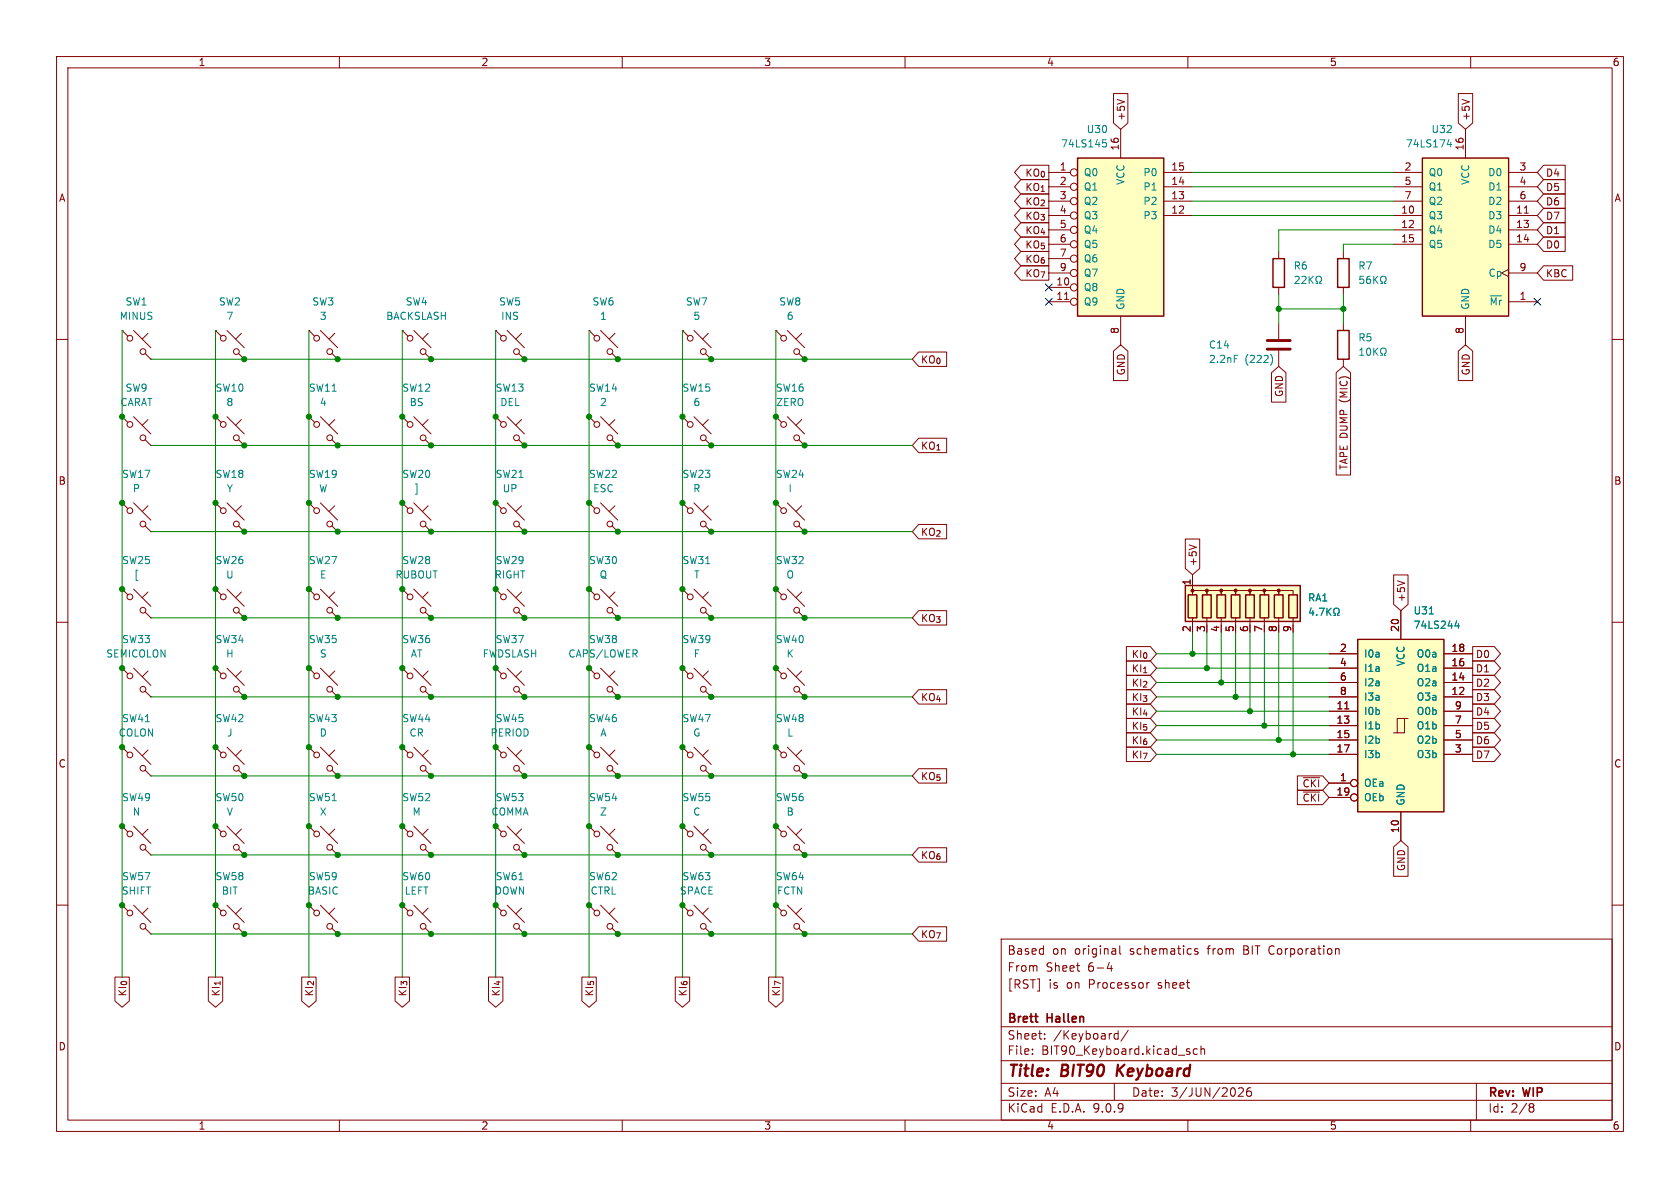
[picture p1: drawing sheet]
<svg xmlns="http://www.w3.org/2000/svg" width="297mm" height="210mm" viewBox="0 0 297 210" stroke-linecap="round" stroke-linejoin="round" font-family="sans-serif">
<g fill="none" stroke="#840000" stroke-width=".18">
<path d="M10 10h277v190h-277zM12 12h273v186h-273zM60 10v2M110 10v2M160 10v2M210 10v2M260 10v2M87.6 58.4l1 1M87.6 58.4h.1M89.7 58.4l3 3.1M92.2 58.9l-1 1M104.1 58.4l1.1 1"/>
<path d="M104.1 58.4h.1M106.2 58.4l3 3.1M108.7 58.9l-1 1M120.6 58.4l1.1 1M120.6 58.4h.1M122.7 58.4l3 3.1M125.2 58.9l-1 1M137.2 58.4l1 1M137.2 58.4h.1M139.2 58.4l3 3.1M141.7 58.9l-1 1M226.1 44.5v1.2"/>
<path d="M226.1 50.8v1.3M237.5 44.5v1.2M237.5 50.8v1.3M10 60h2M38.1 73.7l1 1M38.1 73.7h.1M40.1 73.7l3.1 3M42.2 77.7l1 1M42.7 74.2l-1 1M43.2 78.7h.1M71.1 73.7l1 1M71.1 73.7h.1"/>
<path d="M73.2 73.7l3 3M75.2 77.7l1 1M75.7 74.2l-1 1M76.2 78.7h.1M87.6 73.7l1 1M87.6 73.7h.1M89.7 73.7l3 3M91.7 62.5l1 1M91.7 77.7l1 1M92.2 74.2l-1 1M92.7 63.5h.1M92.7 78.7h.1"/>
<path d="M104.1 73.7l1.1 1M104.1 73.7h.1M106.2 73.7l3 3M108.2 77.7l1 1M108.2 62.5l1 1M108.7 74.2l-1 1M109.2 78.7h.1M109.2 63.5h.1M120.6 73.7l1.1 1M120.6 73.7h.1M122.7 73.7l3 3M124.7 77.7l1 1"/>
<path d="M124.7 62.5l1 1M125.2 74.2l-1 1M125.7 78.7h.1M125.7 63.5h.1M137.2 73.7l1 1M137.2 73.7h.1M139.2 73.7l3 3M141.2 77.7l1 1M141.2 62.5l1 1M141.7 74.2l-1 1M142.2 78.7h.1M142.2 63.5h.1"/>
<path d="M285 60h2M71.1 88.9l1 1M71.1 88.9h.1M73.2 88.9l3 3M75.2 93l1 1M75.7 89.4l-1 1M76.2 94h.1M87.6 88.9l1 1M87.6 88.9h.1M89.7 88.9l3 3M91.7 93l1 1M92.2 89.4l-1 1"/>
<path d="M92.7 94h.1M120.6 88.9l1.1 1M120.6 88.9h.1M122.7 88.9l3 3M124.7 93l1 1M125.2 89.4l-1 1M125.7 94h.1M137.2 88.9l1 1M137.2 88.9h.1M139.2 88.9l3 3M141.2 93l1 1M141.7 89.4l-1 1"/>
<path d="M142.2 94h.1M10 110h2M21.6 118.1l1 1M21.6 118.1h.1M23.6 118.1l3.1 3.1M26.2 118.6l-1.1 1M38.1 118.1l1 1M38.1 118.1h.1M40.1 118.1l3.1 3.1M42.7 118.6l-1 1M71.1 104.1l1 1.1M71.1 104.1h.1"/>
<path d="M73.2 104.1l3 3.1M75.2 108.2l1 1M75.7 104.6l-1 1.1M76.2 109.2h.1M87.6 104.1l1 1.1M87.6 104.1h.1M89.7 104.1l3 3.1M91.7 108.2l1 1M92.2 104.6l-1 1.1M92.7 109.2h.1M120.6 104.1l1.1 1.1M120.6 104.1h.1"/>
<path d="M120.6 118.1l1.1 1M120.6 118.1h.1M122.7 104.1l3 3.1M122.7 118.1l3 3.1M124.7 108.2l1 1M125.2 104.6l-1 1.1M125.2 118.6l-1 1M125.7 109.2h.1M137.2 104.1l1 1.1M137.2 104.1h.1M137.2 118.1l1 1M137.2 118.1h.1"/>
<path d="M139.2 104.1l3 3.1M139.2 118.1l3 3.1M141.2 108.2l1 1M141.7 104.6l-1 1.1M141.7 118.6l-1 1M142.2 109.2h.1M285 110h2M25.7 122.2l1 1M26.7 123.2h.1M42.2 122.2l1 1M43.2 123.2h.1M120.6 132.1l1.1 1"/>
<path d="M120.6 132.1h.1M122.7 132.1l3 3M124.7 122.2l1 1M124.7 136.1l1 1.1M125.2 132.6l-1 1M125.7 123.2h.1M125.7 137.2h.1M137.2 132.1l1 1M137.2 132.1h.1M139.2 132.1l3 3M141.2 136.1l1 1.1M141.2 122.2l1 1"/>
<path d="M141.7 132.6l-1 1M142.2 137.2h.1M142.2 123.2h.1M21.6 146.1l1 1M21.6 146.1h.1M23.6 146.1l3.1 3M25.7 150.1l1 1M26.2 146.6l-1.1 1M26.7 151.1h.1M38.1 146.1l1 1M38.1 146.1h.1M40.1 146.1l3.1 3"/>
<path d="M42.2 150.1l1 1M42.7 146.6l-1 1M43.2 151.1h.1M120.6 146.1l1.1 1M120.6 146.1h.1M122.7 146.1l3 3M124.7 150.1l1 1M125.2 146.6l-1 1M125.7 151.1h.1M137.2 146.1l1 1M137.2 146.1h.1M139.2 146.1l3 3"/>
<path d="M141.2 150.1l1 1M141.7 146.6l-1 1M142.2 151.1h.1M10 160h2M21.6 160l1 1M21.6 160h.1M23.6 160l3.1 3.1M25.7 164.1l1 1M26.2 160.5l-1.1 1M26.7 165.1h.1M38.1 160l1 1M38.1 160h.1"/>
<path d="M40.1 160l3.1 3.1M42.2 164.1l1 1M42.7 160.5l-1 1M43.2 165.1h.1M120.6 160l1.1 1M120.6 160h.1M122.7 160l3 3.1M124.7 164.1l1 1M125.2 160.5l-1 1M125.7 165.1h.1M137.2 160l1 1M137.2 160h.1"/>
<path d="M139.2 160l3 3.1M141.2 164.1l1 1M141.7 160.5l-1 1M142.2 165.1h.1M177 166h108v32h-108zM196.1 170.1l-.4 1.1h1M196.5 170.7v1M198 167.2v1.3l.2 .2M203.2 173.7l-.3 .1-.2 .2M211.7 167.8l-.3-.1-.2 .2v.2l.5 .2v.3h-.5M236.3 167.7l.4 .1v.1v.8M285 160h2"/>
<path d="M60 198v2M110 198v2M160 198v2M177 194.5h108M177 191.5h108M177 187.5h108M177 181.5h108M182.5 186.3v.1M182.5 185.5v.1M184.7 183.6v.1M184.7 182.8v.1M197 191.5v3"/>
<path d="M197 183.6l.2 .1 .5-.1M197.7 182.2v1.5M197.7 182.8l-.5-.1-.2 .1M199.5 182.1l-1.3 2M210 198v2M210.2 185.9l.2 .2-.2 .3M210.2 185.4l.1 .1M211.7 185.5l-.5-.1-.2 .3v.4l.1 .2h.6M212.3 185.5l.2-.1 .4 .1 .1 .9M212.3 184.9v1.5M219 192.4l.5-.1 .2 .1 .1 .3-.9 1.1h.9M221.1 192.3a.59 .59 0 0 0-.7 .6v.6l.1 .2 .5 .1 .2-.1v-.5l-.1-.3h-.4l-.3 .3"/>
<path d="M260 198v2M261 191.5v6.5M270.6 195.1l.4 .1 .2 .2-.3 .3M270.6 195.7h.3M270.9 195.7l.2 .2 .1 .4-.2 .2-.4 .1"/>
<circle cx="89" cy="59.8" r=".51"/>
<circle cx="105.5" cy="59.8" r=".51"/>
<circle cx="122" cy="59.8" r=".51"/>
<circle cx="138.5" cy="59.8" r=".51"/>
<circle cx="39.5" cy="75" r=".51"/>
<circle cx="41.8" cy="77.4" r=".51"/>
<circle cx="72.5" cy="75" r=".51"/>
<circle cx="74.8" cy="77.4" r=".51"/>
<circle cx="89" cy="75" r=".51"/>
<circle cx="91.3" cy="62.2" r=".51"/>
<circle cx="91.3" cy="77.4" r=".51"/>
<circle cx="105.5" cy="75" r=".51"/>
<circle cx="107.8" cy="62.2" r=".51"/>
<circle cx="107.8" cy="77.4" r=".51"/>
<circle cx="122" cy="75" r=".51"/>
<circle cx="124.3" cy="62.2" r=".51"/>
<circle cx="124.3" cy="77.4" r=".51"/>
<circle cx="138.5" cy="75" r=".51"/>
<circle cx="140.8" cy="62.2" r=".51"/>
<circle cx="140.8" cy="77.4" r=".51"/>
<circle cx="72.5" cy="90.3" r=".51"/>
<circle cx="74.8" cy="92.6" r=".51"/>
<circle cx="89" cy="90.3" r=".51"/>
<circle cx="91.3" cy="92.6" r=".51"/>
<circle cx="122" cy="90.3" r=".51"/>
<circle cx="124.3" cy="92.6" r=".51"/>
<circle cx="138.5" cy="90.3" r=".51"/>
<circle cx="140.8" cy="92.6" r=".51"/>
<circle cx="23" cy="119.5" r=".51"/>
<circle cx="39.5" cy="119.5" r=".51"/>
<circle cx="72.5" cy="105.5" r=".51"/>
<circle cx="74.8" cy="107.9" r=".51"/>
<circle cx="89" cy="105.5" r=".51"/>
<circle cx="91.3" cy="107.9" r=".51"/>
<circle cx="122" cy="119.5" r=".51"/>
<circle cx="122" cy="105.5" r=".51"/>
<circle cx="124.3" cy="107.9" r=".51"/>
<circle cx="138.5" cy="119.5" r=".51"/>
<circle cx="138.5" cy="105.5" r=".51"/>
<circle cx="140.8" cy="107.9" r=".51"/>
<circle cx="25.3" cy="121.8" r=".51"/>
<circle cx="41.8" cy="121.8" r=".51"/>
<circle cx="122" cy="133.5" r=".51"/>
<circle cx="124.3" cy="121.8" r=".51"/>
<circle cx="124.3" cy="135.8" r=".51"/>
<circle cx="138.5" cy="133.5" r=".51"/>
<circle cx="140.8" cy="121.8" r=".51"/>
<circle cx="140.8" cy="135.8" r=".51"/>
<circle cx="23" cy="147.4" r=".51"/>
<circle cx="25.3" cy="149.8" r=".51"/>
<circle cx="39.5" cy="147.4" r=".51"/>
<circle cx="41.8" cy="149.8" r=".51"/>
<circle cx="122" cy="147.4" r=".51"/>
<circle cx="124.3" cy="149.8" r=".51"/>
<circle cx="138.5" cy="147.4" r=".51"/>
<circle cx="140.8" cy="149.8" r=".51"/>
<circle cx="23" cy="161.4" r=".51"/>
<circle cx="25.3" cy="163.8" r=".51"/>
<circle cx="39.5" cy="161.4" r=".51"/>
<circle cx="41.8" cy="163.8" r=".51"/>
<circle cx="122" cy="161.4" r=".51"/>
<circle cx="124.3" cy="163.8" r=".51"/>
<circle cx="138.5" cy="161.4" r=".51"/>
<circle cx="140.8" cy="163.8" r=".51"/>
</g>
<path d="M197.6 188.2l-.2 2M198.8 188.2l-1.3 1.2" fill="none" stroke="#840000" stroke-width=".4"/>
<path d="M225 45.7h2.1v5.1h-2.1zM236.5 45.7h2v5.1h-2z" fill="none" stroke="#840000" stroke-width=".25"/>
<path d="M229 49l.4-.2 .3 .4-.8 .9h.8M230.2 49l.4-.2 .3 .4-.8 .9h.8M231.4 48.8v1.3M231.6 49.4l.6 .7M232.2 48.8l-.8 .8M232.6 50.1h.3v-.2a.54 .54 0 0 1-.2-.8 .54 .54 0 0 1 .7-.2 .58 .58 0 0 1-.1 1v.2h.3M241 48.8h-.6v.6l.2-.1 .4 .1 .1 .2-.1 .4-.1 .1-.5-.1M242.2 48.8l-.4 .1a.86 .86 0 0 0 0 1.2l.5-.1v-.4l-.2-.3h-.3l-.2 .3M242.9 48.8v1.3M243 49.4l.6 .7M243.6 48.8l-.7 .8M244.1 50.1h.3v-.2a.54 .54 0 0 1-.3-.8 .54 .54 0 0 1 .8-.2 .58 .58 0 0 1-.2 1v.2h.3" fill="none" stroke="#008484" stroke-width=".18"/>
<path d="M209.5 103.5h20.4v6.4h-20.4z" fill="#ffffc2"/>
<path d="M236.5 58.4h2v5.1h-2zM209.5 103.5h20.4v6.4h-20.4zM210.1 105.2h1.5v4h-1.5zM212.6 105.2h1.5v4h-1.5zM215.1 105.2h1.6v4h-1.6zM217.7 105.2h1.5v4h-1.5zM220.2 105.2h1.5v4h-1.5zM222.8 105.2h1.5v4h-1.5zM225.3 105.2h1.5v4h-1.5zM227.8 105.2h1.6v4h-1.6z" fill="none" stroke="#840000" stroke-width=".25"/>
<g fill="#840000" stroke="#840000" stroke-width=".18">
<circle cx="210.8" cy="104.4" r=".25"/>
<circle cx="213.4" cy="104.4" r=".25"/>
<circle cx="215.9" cy="104.4" r=".25"/>
<circle cx="218.4" cy="104.4" r=".25"/>
<circle cx="221" cy="104.4" r=".25"/>
<circle cx="223.5" cy="104.4" r=".25"/>
<circle cx="226.1" cy="104.4" r=".25"/>
</g>
<g fill="none" stroke="#840000" stroke-width=".18">
<path d="M21.6 58.4l1 1M21.6 58.4h.1M23.6 58.4l3.1 3.1M26.2 58.9l-1.1 1M38.1 58.4l1 1M38.1 58.4h.1M40.1 58.4l3.1 3.1M42.7 58.9l-1 1M237.5 57.2v1.2M21.6 73.7l1 1M21.6 73.7h.1M23.6 73.7l3.1 3"/>
<path d="M25.7 62.5l1 1M25.7 77.7l1 1M26.2 74.2l-1.1 1M26.7 63.5h.1M26.7 78.7h.1M42.2 62.5l1 1M43.2 63.5h.1M237.5 63.5v1.3M38.1 88.9l1 1M38.1 88.9h.1M40.1 88.9l3.1 3M42.2 93l1 1"/>
<path d="M42.7 89.4l-1 1M43.2 94h.1M54.6 88.9l1 1M54.6 88.9h.1M56.6 88.9l3.1 3M58.7 93l1 1M59.2 89.4l-1 1M59.7 94h.1M104.1 88.9l1.1 1M104.1 88.9h.1M106.2 88.9l3 3M108.2 93l1 1"/>
<path d="M108.7 89.4l-1 1M109.2 94h.1M21.6 104.1l1 1.1M21.6 104.1h.1M23.6 104.1l3.1 3.1M25.7 108.2l1 1M26.2 104.6l-1.1 1.1M26.7 109.2h.1M38.1 104.1l1 1.1M38.1 104.1h.1M40.1 104.1l3.1 3.1M42.2 108.2l1 1"/>
<path d="M42.7 104.6l-1 1.1M43.2 109.2h.1M54.6 118.1l1 1M54.6 118.1h.1M54.6 104.1l1 1.1M54.6 104.1h.1M56.6 118.1l3.1 3.1M56.6 104.1l3.1 3.1M58.7 108.2l1 1M59.2 118.6l-1 1M59.2 104.6l-1 1.1M59.7 109.2h.1"/>
<path d="M210.8 105.2v-.8h2.6v.8v-.8h2.5v.8v-.8h2.5v.8v-.8h2.6v.8v-.8h2.5v.8v-.8h2.6v.8v-.8h2.5v.8M210.8 101.6v2.5M210.8 109.2v1.3M213.4 109.2v1.3M215.9 109.2v1.3M218.4 109.2v1.3M221 109.2v1.3M223.5 109.2v1.3M226.1 109.2v1.3M228.6 109.2v1.3M21.6 132.1l1 1M21.6 132.1h.1"/>
<path d="M23.6 132.1l3.1 3M25.7 136.1l1 1.1M26.2 132.6l-1.1 1M26.7 137.2h.1M38.1 132.1l1 1M38.1 132.1h.1M40.1 132.1l3.1 3M42.2 136.1l1 1.1M42.7 132.6l-1 1M43.2 137.2h.1M54.6 132.1l1 1M54.6 132.1h.1"/>
<path d="M56.6 132.1l3.1 3M58.7 122.2l1 1M58.7 136.1l1 1.1M59.2 132.6l-1 1M59.7 123.2h.1M59.7 137.2h.1M71.1 132.1l1 1M71.1 132.1h.1M73.2 132.1l3 3M75.2 136.1l1 1.1M75.7 132.6l-1 1M76.2 137.2h.1"/>
<path d="M54.6 146.1l1 1M54.6 146.1h.1M56.6 146.1l3.1 3M58.7 150.1l1 1M59.2 146.6l-1 1M59.7 151.1h.1M71.1 146.1l1 1M71.1 146.1h.1M73.2 146.1l3 3M75.2 150.1l1 1M75.7 146.6l-1 1M76.2 151.1h.1"/>
<path d="M87.6 146.1l1 1M87.6 146.1h.1M89.7 146.1l3 3M91.7 150.1l1 1M92.2 146.6l-1 1M92.7 151.1h.1M104.1 146.1l1.1 1M104.1 146.1h.1M106.2 146.1l3 3M108.2 150.1l1 1M108.7 146.6l-1 1M109.2 151.1h.1"/>
<path d="M54.6 160l1 1M54.6 160h.1M56.6 160l3.1 3.1M58.7 164.1l1 1M59.2 160.5l-1 1M59.7 165.1h.1M71.1 160l1 1M71.1 160h.1M73.2 160l3 3.1M75.2 164.1l1 1M75.7 160.5l-1 1M76.2 165.1h.1"/>
<path d="M87.6 160l1 1M87.6 160h.1M89.7 160l3 3.1M91.7 164.1l1 1M92.2 160.5l-1 1M92.7 165.1h.1M104.1 160l1.1 1M104.1 160h.1M106.2 160l3 3.1M108.2 164.1l1 1M108.7 160.5l-1 1M109.2 165.1h.1"/>
<circle cx="23" cy="59.8" r=".51"/>
<circle cx="39.5" cy="59.8" r=".51"/>
<circle cx="23" cy="75" r=".51"/>
<circle cx="25.3" cy="77.4" r=".51"/>
<circle cx="25.3" cy="62.2" r=".51"/>
<circle cx="41.8" cy="62.2" r=".51"/>
<circle cx="39.5" cy="90.3" r=".51"/>
<circle cx="41.8" cy="92.6" r=".51"/>
<circle cx="56" cy="90.3" r=".51"/>
<circle cx="58.3" cy="92.6" r=".51"/>
<circle cx="105.5" cy="90.3" r=".51"/>
<circle cx="107.8" cy="92.6" r=".51"/>
<circle cx="23" cy="105.5" r=".51"/>
<circle cx="25.3" cy="107.9" r=".51"/>
<circle cx="39.5" cy="105.5" r=".51"/>
<circle cx="41.8" cy="107.9" r=".51"/>
<circle cx="56" cy="119.5" r=".51"/>
<circle cx="56" cy="105.5" r=".51"/>
<circle cx="58.3" cy="107.9" r=".51"/>
<circle cx="23" cy="133.5" r=".51"/>
<circle cx="25.3" cy="135.8" r=".51"/>
<circle cx="39.5" cy="133.5" r=".51"/>
<circle cx="41.8" cy="135.8" r=".51"/>
<circle cx="56" cy="133.5" r=".51"/>
<circle cx="58.3" cy="121.8" r=".51"/>
<circle cx="58.3" cy="135.8" r=".51"/>
<circle cx="72.5" cy="133.5" r=".51"/>
<circle cx="74.8" cy="135.8" r=".51"/>
<circle cx="56" cy="147.4" r=".51"/>
<circle cx="58.3" cy="149.8" r=".51"/>
<circle cx="72.5" cy="147.4" r=".51"/>
<circle cx="74.8" cy="149.8" r=".51"/>
<circle cx="89" cy="147.4" r=".51"/>
<circle cx="91.3" cy="149.8" r=".51"/>
<circle cx="105.5" cy="147.4" r=".51"/>
<circle cx="107.8" cy="149.8" r=".51"/>
<circle cx="56" cy="161.4" r=".51"/>
<circle cx="58.3" cy="163.8" r=".51"/>
<circle cx="72.5" cy="161.4" r=".51"/>
<circle cx="74.8" cy="163.8" r=".51"/>
<circle cx="89" cy="161.4" r=".51"/>
<circle cx="91.3" cy="163.8" r=".51"/>
<circle cx="105.5" cy="161.4" r=".51"/>
<circle cx="107.8" cy="163.8" r=".51"/>
</g>
<g fill="none" stroke="#008484" stroke-width=".18">
<path d="M240.4 62.8h.7M240.4 61.9l.3-.4v1.3M241.7 61.7l.2-.2a.68 .68 0 0 1 .4 .7 .68 .68 0 0 1-.4 .6l-.2-.1-.1-.4zM242.9 61.5v1.3M243 62.1l.6 .7M243.6 61.5l-.7 .8M244.1 62.8h.3v-.2a.54 .54 0 0 1-.3-.8 .54 .54 0 0 1 .8-.2 .58 .58 0 0 1-.2 1v.2h.3M231.8 107.5l-.3 .9h.8M232.1 107.9v.9M232.8 108.7v.1M233.2 107.5h.9l-.6 1.3M234.6 107.5v1.3"/>
<path d="M234.8 108.1l.5 .7M235.3 107.5l-.7 .7M235.8 108.8h.3v-.3a.54 .54 0 0 1-.3-.7 .54 .54 0 0 1 .8-.2 .58 .58 0 0 1-.1 .9v.3h.3"/>
</g>
<path d="M190.5 27.9h15.2v28h-15.2z" fill="#ffffc2"/>
<path d="M190.5 27.9h15.2v28h-15.2z" fill="none" stroke="#840000" stroke-width=".25"/>
<g fill="none" stroke="#840000" stroke-width=".18">
<path d="M185.4 30.5h3.8M185.4 33h3.8M185.4 35.6h3.8M185.4 38.1h3.8M198.1 22.9v5M205.7 30.5h5.1M205.7 33h5.1M205.7 35.6h5.1M205.7 38.1h5.1M185.4 40.6h3.8M185.4 43.2h3.8M185.4 45.7h3.8"/>
<path d="M185.4 48.3h3.8M185.4 50.8h3.8M185.4 53.3h3.8M188.2 52.9h.7M198.1 55.9v5.1M226.1 57.2v2.7M226.1 62v2.8M71.1 118.1l1 1M71.1 118.1h.1M73.2 118.1l3 3.1M75.7 118.6l-1 1M104.1 104.1l1.1 1.1"/>
<path d="M104.1 104.1h.1M104.1 118.1l1.1 1M104.1 118.1h.1M106.2 104.1l3 3.1M106.2 118.1l3 3.1M108.2 108.2l1 1M108.7 104.6l-1 1.1M108.7 118.6l-1 1M109.2 109.2h.1M75.2 122.2l1 1M76.2 123.2h.1M87.6 132.1l1 1"/>
<path d="M87.6 132.1h.1M89.7 132.1l3 3M91.7 136.1l1 1.1M92.2 132.6l-1 1M92.7 137.2h.1M104.1 132.1l1.1 1M104.1 132.1h.1M106.2 132.1l3 3M108.2 136.1l1 1.1M108.2 122.2l1 1M108.7 132.6l-1 1M109.2 137.2h.1"/>
<path d="M109.2 123.2h.1"/>
<circle cx="189.9" cy="38.1" r=".63"/>
<circle cx="189.9" cy="33" r=".63"/>
<circle cx="189.9" cy="30.5" r=".63"/>
<circle cx="189.9" cy="35.6" r=".63"/>
<circle cx="189.9" cy="43.2" r=".63"/>
<circle cx="189.9" cy="50.8" r=".63"/>
<circle cx="189.9" cy="40.6" r=".63"/>
<circle cx="189.9" cy="48.3" r=".63"/>
<circle cx="189.9" cy="53.3" r=".63"/>
<circle cx="189.9" cy="45.7" r=".63"/>
<circle cx="72.5" cy="119.5" r=".51"/>
<circle cx="105.5" cy="105.5" r=".51"/>
<circle cx="105.5" cy="119.5" r=".51"/>
<circle cx="107.8" cy="107.9" r=".51"/>
<circle cx="74.8" cy="121.8" r=".51"/>
<circle cx="89" cy="133.5" r=".51"/>
<circle cx="91.3" cy="135.8" r=".51"/>
<circle cx="105.5" cy="133.5" r=".51"/>
<circle cx="107.8" cy="121.8" r=".51"/>
<circle cx="107.8" cy="135.8" r=".51"/>
</g>
<path d="M195 24.7h.6M195.1 25.2h.3l.2 .2v.5l-.5 .1M218.2 62.8h.6M224.7 62.7a1.49 1.49 0 0 1 0 1.8" fill="none" stroke="#008484" stroke-width=".18"/>
<path d="M224 60.2h4.1M224 61.7h4.1" fill="none" stroke="#840000" stroke-width=".51"/>
<path d="M251.5 27.9h15.2v28h-15.2z" fill="#ffffc2"/>
<path d="M251.5 27.9h15.2v28h-15.2z" fill="none" stroke="#840000" stroke-width=".25"/>
<g fill="none" stroke="#840000" stroke-width=".18">
<path d="M246.4 30.5h5.1M246.4 33h5.1M246.4 35.6h5.1M246.4 38.1h5.1M259.1 22.9v5M266.7 30.5h5.1M266.7 33h5.1M266.7 35.6h5.1M266.7 38.1h5.1M269.5 37.7h.7M246.4 40.6h5.1M246.4 43.2h5.1"/>
<path d="M259.1 55.9v5.1M266.7 47.6l-1.3 .7 1.3 .6M266.7 40.6h5.1M266.7 43.2h5.1M266.7 48.3h5.1M266.7 53.3h5.1"/>
</g>
<path d="M256.2 24.6l-.3 1h.7M256.5 25.1v.9M263.5 52.3h2" fill="none" stroke="#008484" stroke-width=".18"/>
<path d="M240 113h15.3v30.5h-15.3z" fill="#ffffc2"/>
<g fill="none" stroke="#840000" stroke-width=".18">
<path d="M196.8 16.5h2.6v5.2l-1.3 1.2-1.3-1.2zM197.5 17.6l1.3 .4M257.8 16.5h2.6v5.2l-1.3 1.2-1.3-1.2zM258.5 17.6l1.3 .4M180.5 34.3h4.9v2.5h-4.9l-1.1-1.2zM180.5 31.7h4.9v2.6h-4.9l-1.1-1.3zM180.5 29.2h4.9v2.6h-4.9l-1.1-1.3zM180.5 36.8h4.9v2.6h-4.9l-1.1-1.3zM180.5 39.4h4.9v2.5h-4.9l-1.1-1.3zM272.9 39.4h3.8v2.5h-3.8l-1.1-1.3zM272.9 36.8h3.8v2.6h-3.8l-1.1-1.3zM272.9 29.2h3.8v2.6h-3.8l-1.1-1.3z"/>
<path d="M272.9 31.7h3.8v2.6h-3.8l-1.1-1.3zM272.9 34.3h3.8v2.5h-3.8l-1.1-1.2zM54.6 58.4l1 1M54.6 58.4h.1M56.6 58.4l3.1 3.1M59.2 58.9l-1 1M71.1 58.4l1 1M71.1 58.4h.1M73.2 58.4l3 3.1M75.7 58.9l-1 1M180.5 44.4h4.9v2.6h-4.9l-1.1-1.3zM180.5 41.9h4.9v2.6h-4.9l-1.1-1.3z"/>
<path d="M180.5 47h4.9v2.5h-4.9l-1.1-1.2zM272.9 47h5.1v2.5h-5.1l-1.1-1.2zM272.9 41.9h3.8v2.6h-3.8l-1.1-1.3zM54.6 73.7l1 1M54.6 73.7h.1M56.6 73.7l3.1 3M58.7 62.5l1 1M58.7 77.7l1 1M59.2 74.2l-1 1M59.7 63.5h.1M59.7 78.7h.1M75.2 62.5l1 1"/>
<path d="M76.2 63.5h.1M162.4 77.5h5v2.5h-5l-1.1-1.3zM162.4 62.2h5v2.6h-5l-1.1-1.3zM196.8 62.1l1.3-1.1 1.3 1.1v5.2h-2.6zM224.8 65.9l1.3-1.1 1.2 1.1v5.2h-2.5zM236.2 65.9l1.3-1.1 1.3 1.1v18.1h-2.6zM257.8 62.1l1.3-1.1 1.3 1.1v5.2h-2.6zM21.6 88.9l1 1M21.6 88.9h.1M23.6 88.9l3.1 3M25.7 93l1 1M26.2 89.4l-1.1 1"/>
<path d="M26.7 94h.1M162.4 92.7h5v2.6h-5l-1.1-1.3zM209.5 95.3h2.6v5.2l-1.3 1.1-1.3-1.1zM210.2 96.3l1.3 .4M87.6 118.1l1 1M87.6 118.1h.1M89.7 118.1l3 3.1M92.2 118.6l-1 1M162.4 107.9h5v2.6h-5l-1.1-1.3zM199.1 114.3h4.3l1.1 1.3-1.1 1.2h-4.3zM199.1 119.4h4.3l1.1 1.3-1.1 1.2h-4.3zM199.1 116.8h4.3l1.1 1.3-1.1 1.3h-4.3z"/>
<path d="M210.8 101.6v2.5M234.9 115.6h5.1M234.9 118.1h5.1M246.4 101.6h2.5v5.2l-1.3 1.2-1.2-1.2zM247.1 102.7l1.2 .4M247.6 108v5M255.3 115.6h5M255.3 118.1h5M260.3 119.4h3.9l1.1 1.3-1.1 1.2h-3.9zM260.3 116.8h3.9l1.1 1.3-1.1 1.3h-3.9zM260.3 114.3h3.9l1.1 1.3-1.1 1.2h-3.9zM91.7 122.2l1 1"/>
<path d="M92.7 123.2h.1M162.4 121.9h5v2.6h-5l-1.1-1.3zM162.4 135.9h5v2.5h-5l-1.1-1.2zM199.1 129.5h4.3l1.1 1.3-1.1 1.3h-4.3zM199.1 124.5h4.3l1.1 1.2-1.1 1.3h-4.3zM199.1 121.9h4.3l1.1 1.3-1.1 1.3h-4.3zM199.1 132.1h4.3l1.1 1.3-1.1 1.2h-4.3zM199.1 127h4.3l1.1 1.3-1.1 1.2h-4.3zM229.4 137.2h4.4l1.1 1.2-1.1 1.3h-4.4zM229.4 139.7h4.4l1.1 1.3-1.1 1.2h-4.4zM230.4 137.5h2.9M234.9 120.7h5.1"/>
<path d="M234.9 123.2h5.1M234.9 125.7h5.1M234.9 128.3h5.1M234.9 130.8h5.1M234.9 133.4h5.1M234.9 138.4h3.9M237.7 125.3h.8M248.3 127h-1.3v2.5M248.9 127h-.6v2.5h-1.9M255.3 120.7h5M255.3 123.2h5M255.3 125.7h5"/>
<path d="M255.3 128.3h5M255.3 130.8h5M255.3 133.4h5M260.3 121.9h3.9l1.1 1.3-1.1 1.3h-3.9zM260.3 129.5h3.9l1.1 1.3-1.1 1.3h-3.9zM260.3 124.5h3.9l1.1 1.2-1.1 1.3h-3.9zM260.3 127h3.9l1.1 1.3-1.1 1.2h-3.9zM260.3 132.1h3.9l1.1 1.3-1.1 1.2h-3.9zM162.4 149.9h5v2.5h-5l-1.1-1.3zM230.4 140h2.9M234.9 141h3.9M246.4 149.7l1.2-1.1 1.3 1.1v5.2h-2.5z"/>
<path d="M247.6 143.5v5.1M20.3 172.7h2.6v4.2l-1.3 1.2-1.3-1.2zM36.8 172.7h2.6v4.2l-1.3 1.2-1.3-1.2zM53.3 172.7h2.6v4.2l-1.3 1.2-1.3-1.2zM69.8 172.7h2.6v4.2l-1.3 1.2-1.3-1.2zM86.4 172.7h2.5v4.2l-1.3 1.2-1.2-1.2zM102.9 172.7h2.5v4.2l-1.3 1.2-1.2-1.2zM119.4 172.7h2.5v4.2l-1.3 1.2-1.2-1.2zM135.9 172.7h2.5v4.2l-1.2 1.2-1.3-1.2zM162.4 163.8h5v2.6h-5l-1.1-1.3z"/>
<circle cx="56" cy="59.8" r=".51"/>
<circle cx="72.5" cy="59.8" r=".51"/>
<circle cx="56" cy="75" r=".51"/>
<circle cx="58.3" cy="77.4" r=".51"/>
<circle cx="58.3" cy="62.2" r=".51"/>
<circle cx="74.8" cy="62.2" r=".51"/>
<circle cx="23" cy="90.3" r=".51"/>
<circle cx="25.3" cy="92.6" r=".51"/>
<circle cx="89" cy="119.5" r=".51"/>
<circle cx="91.3" cy="121.8" r=".51"/>
<circle cx="239.4" cy="138.4" r=".63"/>
<circle cx="239.4" cy="141" r=".63"/>
</g>
<path d="M240 113h15.3v30.5h-15.3z" fill="none" stroke="#840000" stroke-width=".25"/>
<path d="M231.8 107.5l-.3 .9h.8M232.1 107.9v.9M232.8 108.7v.1M233.2 107.5h.9l-.6 1.3M234.6 107.5v1.3M234.8 108.1l.5 .7M235.3 107.5l-.7 .7M235.8 108.8h.3v-.3a.54 .54 0 0 1-.3-.7 .54 .54 0 0 1 .8-.2 .58 .58 0 0 1-.1 .9v.3h.3M252.7 108.5h.7M257.5 109.7l-.3 .9h.8M257.8 110.2v.9" fill="none" stroke="#008484" stroke-width=".18"/>
<g fill="none" stroke="#008400" stroke-width=".18">
<path d="M210.8 35.6h35.6M210.8 33h35.6M210.8 30.5h35.6M210.8 38.1h35.6M21.6 58.4v114.3M38.1 58.4v114.3M54.6 58.4v114.3M71.1 58.4v114.3M87.6 58.4v114.3M104.1 58.4v114.3M120.6 58.4v114.3M137.2 58.4v114.3"/>
<path d="M226.1 52.1v5.1M226.1 54.6h11.4M237.5 52.1v5.1M246.4 40.6h-20.3v3.9M246.4 43.2h-8.9v1.3M26.7 78.7h134.6M26.7 63.5h134.6M26.7 94h134.6M26.7 109.2h134.6M204.5 115.6h30.4M204.5 118.1h30.4M210.8 111.8v3.8"/>
<path d="M213.4 111.8v6.3M215.9 111.8v8.9M218.4 111.8v11.4M221 111.8v13.9M223.5 111.8v16.5M226.1 111.8v19M228.6 111.8v21.6M26.7 123.2h134.6M26.7 137.2h134.6M204.5 123.2h30.4M204.5 120.7h30.4M204.5 128.3h30.4"/>
<path d="M204.5 125.7h30.4M204.5 130.8h30.4M204.5 133.4h30.4M26.7 151.1h134.6M26.7 165.1h134.6"/>
</g>
<path d="M184.8 50.2l1.2 1.2M184.8 52.7l1.2 1.2M186 50.2l-1.2 1.2M186 52.7l-1.2 1.2M271.2 52.7l1.2 1.2M272.4 52.7l-1.2 1.2" fill="none" stroke="#000084" stroke-width=".18"/>
<g fill="#008400" stroke="#008400" stroke-width=".18">
<circle cx="104.1" cy="88.9" r=".46"/>
<circle cx="109.2" cy="94" r=".46"/>
<circle cx="104.1" cy="104.1" r=".46"/>
<circle cx="120.6" cy="104.1" r=".46"/>
<circle cx="137.2" cy="73.7" r=".46"/>
<circle cx="125.7" cy="63.5" r=".46"/>
<circle cx="120.6" cy="73.7" r=".46"/>
<circle cx="109.2" cy="78.7" r=".46"/>
<circle cx="125.7" cy="78.7" r=".46"/>
<circle cx="142.2" cy="94" r=".46"/>
<circle cx="137.2" cy="88.9" r=".46"/>
<circle cx="125.7" cy="94" r=".46"/>
<circle cx="92.7" cy="94" r=".46"/>
<circle cx="87.6" cy="88.9" r=".46"/>
<circle cx="92.7" cy="63.5" r=".46"/>
<circle cx="109.2" cy="109.2" r=".46"/>
<circle cx="120.6" cy="88.9" r=".46"/>
<circle cx="104.1" cy="118.1" r=".46"/>
<circle cx="104.1" cy="73.7" r=".46"/>
<circle cx="109.2" cy="63.5" r=".46"/>
<circle cx="213.4" cy="118.1" r=".46"/>
<circle cx="215.9" cy="120.7" r=".46"/>
<circle cx="218.4" cy="123.2" r=".46"/>
<circle cx="210.8" cy="115.6" r=".46"/>
<circle cx="120.6" cy="118.1" r=".46"/>
<circle cx="109.2" cy="123.2" r=".46"/>
<circle cx="104.1" cy="132.1" r=".46"/>
<circle cx="120.6" cy="132.1" r=".46"/>
<circle cx="137.2" cy="118.1" r=".46"/>
<circle cx="125.7" cy="109.2" r=".46"/>
<circle cx="137.2" cy="104.1" r=".46"/>
<circle cx="142.2" cy="123.2" r=".46"/>
<circle cx="142.2" cy="109.2" r=".46"/>
<circle cx="228.6" cy="133.4" r=".46"/>
<circle cx="223.5" cy="128.3" r=".46"/>
<circle cx="226.1" cy="130.8" r=".46"/>
<circle cx="221" cy="125.7" r=".46"/>
<circle cx="226.1" cy="54.6" r=".46"/>
<circle cx="237.5" cy="54.6" r=".46"/>
<circle cx="104.1" cy="160" r=".46"/>
<circle cx="104.1" cy="146.1" r=".46"/>
<circle cx="87.6" cy="160" r=".46"/>
<circle cx="87.6" cy="146.1" r=".46"/>
<circle cx="71.1" cy="146.1" r=".46"/>
<circle cx="76.2" cy="151.1" r=".46"/>
<circle cx="92.7" cy="151.1" r=".46"/>
<circle cx="71.1" cy="160" r=".46"/>
<circle cx="92.7" cy="165.1" r=".46"/>
<circle cx="76.2" cy="165.1" r=".46"/>
<circle cx="109.2" cy="137.2" r=".46"/>
<circle cx="109.2" cy="165.1" r=".46"/>
<circle cx="120.6" cy="160" r=".46"/>
<circle cx="21.6" cy="118.1" r=".46"/>
<circle cx="21.6" cy="104.1" r=".46"/>
<circle cx="21.6" cy="88.9" r=".46"/>
<circle cx="54.6" cy="73.7" r=".46"/>
<circle cx="43.2" cy="78.7" r=".46"/>
<circle cx="38.1" cy="118.1" r=".46"/>
<circle cx="43.2" cy="109.2" r=".46"/>
<circle cx="54.6" cy="118.1" r=".46"/>
<circle cx="38.1" cy="88.9" r=".46"/>
<circle cx="43.2" cy="94" r=".46"/>
<circle cx="54.6" cy="88.9" r=".46"/>
<circle cx="38.1" cy="73.7" r=".46"/>
<circle cx="43.2" cy="63.5" r=".46"/>
<circle cx="21.6" cy="73.7" r=".46"/>
<circle cx="38.1" cy="104.1" r=".46"/>
<circle cx="54.6" cy="104.1" r=".46"/>
<circle cx="87.6" cy="118.1" r=".46"/>
<circle cx="92.7" cy="123.2" r=".46"/>
<circle cx="76.2" cy="123.2" r=".46"/>
<circle cx="76.2" cy="137.2" r=".46"/>
<circle cx="71.1" cy="132.1" r=".46"/>
<circle cx="92.7" cy="137.2" r=".46"/>
<circle cx="87.6" cy="132.1" r=".46"/>
<circle cx="59.7" cy="151.1" r=".46"/>
<circle cx="43.2" cy="137.2" r=".46"/>
<circle cx="21.6" cy="146.1" r=".46"/>
<circle cx="38.1" cy="146.1" r=".46"/>
<circle cx="54.6" cy="132.1" r=".46"/>
<circle cx="43.2" cy="123.2" r=".46"/>
<circle cx="59.7" cy="123.2" r=".46"/>
<circle cx="43.2" cy="165.1" r=".46"/>
<circle cx="21.6" cy="132.1" r=".46"/>
<circle cx="38.1" cy="132.1" r=".46"/>
<circle cx="43.2" cy="151.1" r=".46"/>
<circle cx="59.7" cy="165.1" r=".46"/>
<circle cx="54.6" cy="160" r=".46"/>
<circle cx="38.1" cy="160" r=".46"/>
<circle cx="21.6" cy="160" r=".46"/>
<circle cx="54.6" cy="146.1" r=".46"/>
<circle cx="59.7" cy="137.2" r=".46"/>
<circle cx="76.2" cy="94" r=".46"/>
<circle cx="59.7" cy="94" r=".46"/>
<circle cx="71.1" cy="88.9" r=".46"/>
<circle cx="92.7" cy="109.2" r=".46"/>
<circle cx="87.6" cy="104.1" r=".46"/>
<circle cx="71.1" cy="73.7" r=".46"/>
<circle cx="59.7" cy="78.7" r=".46"/>
<circle cx="59.7" cy="63.5" r=".46"/>
<circle cx="71.1" cy="118.1" r=".46"/>
<circle cx="71.1" cy="104.1" r=".46"/>
<circle cx="59.7" cy="109.2" r=".46"/>
<circle cx="76.2" cy="109.2" r=".46"/>
<circle cx="125.7" cy="137.2" r=".46"/>
<circle cx="125.7" cy="151.1" r=".46"/>
<circle cx="137.2" cy="146.1" r=".46"/>
<circle cx="142.2" cy="151.1" r=".46"/>
<circle cx="142.2" cy="165.1" r=".46"/>
<circle cx="137.2" cy="160" r=".46"/>
<circle cx="120.6" cy="146.1" r=".46"/>
<circle cx="109.2" cy="151.1" r=".46"/>
<circle cx="142.2" cy="137.2" r=".46"/>
<circle cx="137.2" cy="132.1" r=".46"/>
<circle cx="125.7" cy="123.2" r=".46"/>
<circle cx="125.7" cy="165.1" r=".46"/>
<circle cx="76.2" cy="78.7" r=".46"/>
<circle cx="87.6" cy="73.7" r=".46"/>
<circle cx="92.7" cy="78.7" r=".46"/>
<circle cx="142.2" cy="78.7" r=".46"/>
<circle cx="142.2" cy="63.5" r=".46"/>
<circle cx="76.2" cy="63.5" r=".46"/>
</g>
<g font-size="2.8" fill="#840000">
<text x="178" y="190.9">Title:</text>
<text x="187.7" y="190.9">BIT90</text>
<text x="198.3" y="190.9">Keyboard</text>
</g>
<g font-size="2.1" fill="#840000">
<text x="178" y="172">From</text>
<text x="178" y="169">Based</text>
<text x="184.9" y="172">Sheet</text>
<text x="186" y="169">on</text>
<text x="190" y="169">original</text>
<text x="192.4" y="172">6-4</text>
<text x="199.9" y="169">schematics</text>
<text x="213.8" y="169">from</text>
<text x="220.2" y="169">BIT Corporation</text>
<text x="178" y="175">[RST]</text>
<text x="185.4" y="175">is</text>
<text x="188.6" y="175">on</text>
<text x="192.6" y="175">Processor</text>
<text x="205" y="175">sheet</text>
<text x="178" y="184">Sheet:</text>
<text x="178" y="181.2">Brett</text>
<text x="185.2" y="181.2">Hallen</text>
<text x="186.2" y="184">/Keyboard/</text>
<text x="178" y="186.7">File:</text>
<text x="184.1" y="186.7">BIT90_Keyboard.kicad_sch</text>
<text x="178" y="196.9">KiCad</text>
<text x="178" y="194.1">Size:</text>
<text x="184.7" y="194.1">A4</text>
<text x="185.7" y="196.9">E.D.A.</text>
<text x="193.3" y="196.9">9.0.9</text>
<text x="200" y="194.1">Date:</text>
<text x="207" y="194.1">3/JUN/2026</text>
<text x="263" y="194.3">Rev:</text>
<text x="263" y="196.9">Id:</text>
<text x="267.1" y="196.9">2/8</text>
<text x="269.4" y="194.3">WIP</text>
</g>
<g font-size="1.8" fill="#840000">
<text x="35" y="11.9">1</text>
<text x="85" y="11.9">2</text>
<text x="135" y="11.9">3</text>
<text x="185" y="11.9">4</text>
<text x="235" y="11.9">5</text>
<text x="285" y="11.9">6</text>
<text x="199.1" y="21.4" transform="rotate(-90 199.1 21.4)">+5V</text>
<text x="260" y="21.4" transform="rotate(-90 260 21.4)">+5V</text>
<text x="197.9" y="26.7" transform="rotate(-90 197.9 26.7)">16</text>
<text x="258.8" y="26.7" transform="rotate(-90 258.8 26.7)">16</text>
<text x="10.3" y="35.9">A</text>
<text x="181.1" y="34">KO_{1}</text>
<text x="181.1" y="31.4">KO_{0}</text>
<text x="187.3" y="30.2">1</text>
<text x="187.3" y="32.8">2</text>
<text x="187.3" y="35.3">3</text>
<text x="207" y="30.2">15</text>
<text x="207" y="32.8">14</text>
<text x="207" y="35.3">13</text>
<text x="248.2" y="30.2">2</text>
<text x="248.2" y="32.8">5</text>
<text x="248.2" y="35.3">7</text>
<text x="268.5" y="30.2">3</text>
<text x="268.5" y="32.8">4</text>
<text x="268.5" y="35.3">6</text>
<text x="273.2" y="31.4">D4</text>
<text x="273.2" y="34">D5</text>
<text x="285.3" y="35.9">A</text>
<text x="181.1" y="36.5">KO_{2}</text>
<text x="181.1" y="39.1">KO_{3}</text>
<text x="181.1" y="41.6">KO_{4}</text>
<text x="187.3" y="37.8">4</text>
<text x="187.3" y="40.4">5</text>
<text x="207" y="37.8">12</text>
<text x="247.6" y="37.8">10</text>
<text x="247.6" y="40.4">12</text>
<text x="267.9" y="37.8">11</text>
<text x="267.9" y="40.4">13</text>
<text x="273.2" y="41.6">D1</text>
<text x="273.2" y="39.1">D7</text>
<text x="273.2" y="36.5">D6</text>
<text x="181.1" y="46.7">KO_{6}</text>
<text x="181.1" y="44.1">KO_{5}</text>
<text x="187.3" y="42.9">6</text>
<text x="187.3" y="45.5">7</text>
<text x="247.6" y="42.9">15</text>
<text x="267.9" y="42.9">14</text>
<text x="273.2" y="44.1">D0</text>
<text x="181.1" y="49.2">KO_{7}</text>
<text x="186.6" y="50.5">10</text>
<text x="186.6" y="53.1">11</text>
<text x="187.3" y="48">9</text>
<text x="268.5" y="48">9</text>
<text x="268.5" y="53.1">1</text>
<text x="273.2" y="49.2">KBC</text>
<text x="197.9" y="59.1" transform="rotate(-90 197.9 59.1)">8</text>
<text x="258.8" y="59.1" transform="rotate(-90 258.8 59.1)">8</text>
<text x="162.7" y="64.5">KO_{0}</text>
<text x="199.1" y="66.5" transform="rotate(-90 199.1 66.5)">GND</text>
<text x="227" y="70.3" transform="rotate(-90 227 70.3)">GND</text>
<text x="238.4" y="71" transform="rotate(-90 238.4 71)">(MIC)</text>
<text x="260" y="66.5" transform="rotate(-90 260 66.5)">GND</text>
<text x="162.7" y="79.7">KO_{1}</text>
<text x="238.4" y="83.2" transform="rotate(-90 238.4 83.2)">TAPE DUMP</text>
<text x="10.3" y="85.9">B</text>
<text x="285.3" y="85.9">B</text>
<text x="162.7" y="94.9">KO_{2}</text>
<text x="211.8" y="100.2" transform="rotate(-90 211.8 100.2)">+5V</text>
<text x="210.6" y="103.6" transform="rotate(-90 210.6 103.6)">1</text>
<text x="248.6" y="106.5" transform="rotate(-90 248.6 106.5)">+5V</text>
<text x="162.7" y="110.2">KO_{3}</text>
<text x="210.6" y="111.8" transform="rotate(-90 210.6 111.8)">2</text>
<text x="213.1" y="111.8" transform="rotate(-90 213.1 111.8)">3</text>
<text x="215.6" y="111.8" transform="rotate(-90 215.6 111.8)">4</text>
<text x="218.2" y="111.8" transform="rotate(-90 218.2 111.8)">5</text>
<text x="220.7" y="111.8" transform="rotate(-90 220.7 111.8)">6</text>
<text x="223.3" y="111.8" transform="rotate(-90 223.3 111.8)">7</text>
<text x="225.8" y="111.8" transform="rotate(-90 225.8 111.8)">8</text>
<text x="228.3" y="111.8" transform="rotate(-90 228.3 111.8)">9</text>
<text x="247.4" y="111.8" transform="rotate(-90 247.4 111.8)">20</text>
<text x="199.9" y="116.5">KI_{0}</text>
<text x="199.9" y="119.1">KI_{1}</text>
<text x="236.8" y="115.3">2</text>
<text x="236.8" y="117.9">4</text>
<text x="256.5" y="115.3">18</text>
<text x="256.5" y="117.9">16</text>
<text x="260.8" y="119.1">D1</text>
<text x="260.8" y="116.5">D0</text>
<text x="162.7" y="124.1">KO_{4}</text>
<text x="199.9" y="121.6">KI_{2}</text>
<text x="199.9" y="124.1">KI_{3}</text>
<text x="236.2" y="125.5">11</text>
<text x="236.8" y="120.4">6</text>
<text x="236.8" y="122.9">8</text>
<text x="256.5" y="120.4">14</text>
<text x="256.5" y="122.9">12</text>
<text x="257.1" y="125.5">9</text>
<text x="260.8" y="124.1">D3</text>
<text x="260.8" y="121.6">D2</text>
<text x="199.9" y="131.8">KI_{6}</text>
<text x="199.9" y="126.7">KI_{4}</text>
<text x="199.9" y="129.2">KI_{5}</text>
<text x="236.2" y="128">13</text>
<text x="236.2" y="130.6">15</text>
<text x="257.1" y="128">7</text>
<text x="257.1" y="130.6">5</text>
<text x="260.8" y="131.8">D6</text>
<text x="260.8" y="126.7">D4</text>
<text x="260.8" y="129.2">D5</text>
<text x="10.3" y="135.9">C</text>
<text x="199.9" y="134.3">KI_{7}</text>
<text x="236.2" y="133.1">17</text>
<text x="257.1" y="133.1">3</text>
<text x="260.8" y="134.3">D7</text>
<text x="285.3" y="135.9">C</text>
<text x="162.7" y="138.1">KO_{5}</text>
<text x="230.2" y="139.4">~{CKI}</text>
<text x="230.2" y="141.9">~{CKI}</text>
<text x="236.2" y="140.7">19</text>
<text x="236.8" y="138.2">1</text>
<text x="247.4" y="147.4" transform="rotate(-90 247.4 147.4)">10</text>
<text x="162.7" y="152.1">KO_{6}</text>
<text x="248.6" y="154.1" transform="rotate(-90 248.6 154.1)">GND</text>
<text x="162.7" y="166.1">KO_{7}</text>
<text x="22.5" y="176.3" transform="rotate(-90 22.5 176.3)">KI_{0}</text>
<text x="39.1" y="176.3" transform="rotate(-90 39.1 176.3)">KI_{1}</text>
<text x="55.6" y="176.3" transform="rotate(-90 55.6 176.3)">KI_{2}</text>
<text x="72.1" y="176.3" transform="rotate(-90 72.1 176.3)">KI_{3}</text>
<text x="88.6" y="176.3" transform="rotate(-90 88.6 176.3)">KI_{4}</text>
<text x="105.1" y="176.3" transform="rotate(-90 105.1 176.3)">KI_{5}</text>
<text x="121.6" y="176.3" transform="rotate(-90 121.6 176.3)">KI_{6}</text>
<text x="138.1" y="176.3" transform="rotate(-90 138.1 176.3)">KI_{7}</text>
<text x="10.3" y="185.9">D</text>
<text x="285.3" y="185.9">D</text>
<text x="35" y="199.9">1</text>
<text x="85" y="199.9">2</text>
<text x="135" y="199.9">3</text>
<text x="185" y="199.9">4</text>
<text x="235" y="199.9">5</text>
<text x="285" y="199.9">6</text>
</g>
<g font-size="1.8" fill="#008484">
<text x="192" y="23.7">U30</text>
<text x="253" y="23.7">U32</text>
<text x="187.5" y="26.3">74LS145</text>
<text x="248.4" y="26.3">74LS174</text>
<text x="191.5" y="31.3">Q0</text>
<text x="191.5" y="33.9">Q1</text>
<text x="199" y="32.8" transform="rotate(-90 199 32.8)">VCC</text>
<text x="202" y="31.3">P0</text>
<text x="202" y="33.9">P1</text>
<text x="252.5" y="31.3">Q0</text>
<text x="252.5" y="33.9">Q1</text>
<text x="259.9" y="32.8" transform="rotate(-90 259.9 32.8)">VCC</text>
<text x="263" y="31.3">D0</text>
<text x="263" y="33.9">D1</text>
<text x="191.5" y="36.4">Q2</text>
<text x="191.5" y="39">Q3</text>
<text x="191.5" y="41.5">Q4</text>
<text x="202" y="36.4">P2</text>
<text x="202" y="39">P3</text>
<text x="252.5" y="36.4">Q2</text>
<text x="252.5" y="39">Q3</text>
<text x="252.5" y="41.5">Q4</text>
<text x="263" y="36.4">D2</text>
<text x="263" y="39">D3</text>
<text x="263" y="41.5">D4</text>
<text x="191.5" y="44">Q5</text>
<text x="191.5" y="46.6">Q6</text>
<text x="228.6" y="47.9">R6</text>
<text x="240" y="47.9">R7</text>
<text x="252.5" y="44">Q5</text>
<text x="263" y="44">D5</text>
<text x="191.5" y="49.1">Q7</text>
<text x="191.5" y="51.7">Q8</text>
<text x="263.1" y="49.1">Cp</text>
<text x="21.1" y="56.7">MINUS</text>
<text x="22.1" y="54.2">SW1</text>
<text x="38.6" y="54.2">SW2</text>
<text x="39.9" y="56.7">7</text>
<text x="55.1" y="54.2">SW3</text>
<text x="56.4" y="56.7">3</text>
<text x="68.2" y="56.7">BACKSLASH</text>
<text x="71.6" y="54.2">SW4</text>
<text x="88.1" y="54.2">SW5</text>
<text x="88.5" y="56.7">INS</text>
<text x="104.6" y="54.2">SW6</text>
<text x="106" y="56.7">1</text>
<text x="121.2" y="54.2">SW7</text>
<text x="122.5" y="56.7">5</text>
<text x="137.7" y="54.2">SW8</text>
<text x="139" y="56.7">6</text>
<text x="191.5" y="54.2">Q9</text>
<text x="199" y="54.9" transform="rotate(-90 199 54.9)">GND</text>
<text x="259.9" y="54.9" transform="rotate(-90 259.9 54.9)">GND</text>
<text x="263.2" y="54.2">~{Mr}</text>
<text x="213.6" y="64.4">2.2nF</text>
<text x="213.6" y="61.8">C14</text>
<text x="220.1" y="64.4">(222)</text>
<text x="240" y="60.6">R5</text>
<text x="21.2" y="72">CARAT</text>
<text x="22.1" y="69.4">SW9</text>
<text x="38" y="69.4">SW10</text>
<text x="39.9" y="72">8</text>
<text x="54.5" y="69.4">SW11</text>
<text x="56.4" y="72">4</text>
<text x="71" y="69.4">SW12</text>
<text x="72.3" y="72">BS</text>
<text x="87.5" y="69.4">SW13</text>
<text x="88.3" y="72">DEL</text>
<text x="104" y="69.4">SW14</text>
<text x="106" y="72">2</text>
<text x="120.5" y="69.4">SW15</text>
<text x="122.5" y="72">6</text>
<text x="137.1" y="69.4">SW16</text>
<text x="137.1" y="72">ZERO</text>
<text x="21.5" y="84.7">SW17</text>
<text x="23.4" y="87.2">P</text>
<text x="38" y="84.7">SW18</text>
<text x="40" y="87.2">Y</text>
<text x="54.5" y="84.7">SW19</text>
<text x="56.3" y="87.2">W</text>
<text x="71" y="84.7">SW20</text>
<text x="73.1" y="87.2">]</text>
<text x="87.5" y="84.7">SW21</text>
<text x="88.8" y="87.2">UP</text>
<text x="104" y="84.7">SW22</text>
<text x="104.8" y="87.2">ESC</text>
<text x="120.5" y="84.7">SW23</text>
<text x="122.5" y="87.2">R</text>
<text x="137.1" y="84.7">SW24</text>
<text x="139.3" y="87.2">I</text>
<text x="21.5" y="99.9">SW25</text>
<text x="38" y="99.9">SW26</text>
<text x="54.5" y="99.9">SW27</text>
<text x="71" y="99.9">SW28</text>
<text x="87.5" y="99.9">SW29</text>
<text x="104" y="99.9">SW30</text>
<text x="120.5" y="99.9">SW31</text>
<text x="137.1" y="99.9">SW32</text>
<text x="23.6" y="102.5">[</text>
<text x="39.9" y="102.5">U</text>
<text x="56.5" y="102.5">E</text>
<text x="69.8" y="102.5">RUBOUT</text>
<text x="87.3" y="102.5">RIGHT</text>
<text x="105.9" y="102.5">Q</text>
<text x="122.6" y="102.5">T</text>
<text x="138.9" y="102.5">O</text>
<text x="231.1" y="106.5">RA1</text>
<text x="21.5" y="113.9">SW33</text>
<text x="38" y="113.9">SW34</text>
<text x="54.5" y="113.9">SW35</text>
<text x="71" y="113.9">SW36</text>
<text x="87.5" y="113.9">SW37</text>
<text x="104" y="113.9">SW38</text>
<text x="120.5" y="113.9">SW39</text>
<text x="137.1" y="113.9">SW40</text>
<text x="249.8" y="108.8">U31</text>
<text x="249.8" y="111.4">74LS244</text>
<text x="18.7" y="116.4">SEMICOLON</text>
<text x="39.9" y="116.4">H</text>
<text x="56.4" y="116.4">S</text>
<text x="72.5" y="116.4">AT</text>
<text x="85.2" y="116.4">FWDSLASH</text>
<text x="100.4" y="116.4">CAPS/LOWER</text>
<text x="122.5" y="116.4">F</text>
<text x="139" y="116.4">K</text>
<text x="241" y="116.4">I0a</text>
<text x="241" y="119">I1a</text>
<text x="248.5" y="117.9" transform="rotate(-90 248.5 117.9)">VCC</text>
<text x="250.4" y="116.4">O0a</text>
<text x="250.4" y="119">O1a</text>
<text x="241" y="121.5">I2a</text>
<text x="241" y="124.1">I3a</text>
<text x="250.4" y="121.5">O2a</text>
<text x="250.4" y="124.1">O3a</text>
<text x="20.9" y="130.4">COLON</text>
<text x="21.5" y="127.9">SW41</text>
<text x="38" y="127.9">SW42</text>
<text x="40.1" y="130.4">J</text>
<text x="54.5" y="127.9">SW43</text>
<text x="56.4" y="130.4">D</text>
<text x="71" y="127.9">SW44</text>
<text x="72.3" y="130.4">CR</text>
<text x="86.6" y="130.4">PERIOD</text>
<text x="87.5" y="127.9">SW45</text>
<text x="104" y="127.9">SW46</text>
<text x="106" y="130.4">A</text>
<text x="120.5" y="127.9">SW47</text>
<text x="122.5" y="130.4">G</text>
<text x="137.1" y="127.9">SW48</text>
<text x="139.1" y="130.4">L</text>
<text x="241" y="126.6">I0b</text>
<text x="241" y="129.1">I1b</text>
<text x="241" y="131.7">I2b</text>
<text x="250.4" y="126.6">O0b</text>
<text x="250.4" y="129.1">O1b</text>
<text x="250.4" y="131.7">O2b</text>
<text x="241" y="134.2">I3b</text>
<text x="250.4" y="134.2">O3b</text>
<text x="21.5" y="141.8">SW49</text>
<text x="38" y="141.8">SW50</text>
<text x="54.5" y="141.8">SW51</text>
<text x="71" y="141.8">SW52</text>
<text x="87.5" y="141.8">SW53</text>
<text x="104" y="141.8">SW54</text>
<text x="120.5" y="141.8">SW55</text>
<text x="137.1" y="141.8">SW56</text>
<text x="241" y="139.3">OEa</text>
<text x="241" y="141.8">OEb</text>
<text x="248.5" y="142.5" transform="rotate(-90 248.5 142.5)">GND</text>
<text x="23.4" y="144.4">N</text>
<text x="40" y="144.4">V</text>
<text x="56.4" y="144.4">X</text>
<text x="72.8" y="144.4">M</text>
<text x="86.8" y="144.4">COMMA</text>
<text x="106" y="144.4">Z</text>
<text x="122.5" y="144.4">C</text>
<text x="139" y="144.4">B</text>
<text x="21.5" y="155.8">SW57</text>
<text x="38" y="155.8">SW58</text>
<text x="54.5" y="155.8">SW59</text>
<text x="71" y="155.8">SW60</text>
<text x="87.5" y="155.8">SW61</text>
<text x="104" y="155.8">SW62</text>
<text x="120.5" y="155.8">SW63</text>
<text x="137.1" y="155.8">SW64</text>
<text x="21.4" y="158.3">SHIFT</text>
<text x="39.1" y="158.3">BIT</text>
<text x="54.3" y="158.3">BASIC</text>
<text x="71.4" y="158.3">LEFT</text>
<text x="87.4" y="158.3">DOWN</text>
<text x="104.3" y="158.3">CTRL</text>
<text x="120.1" y="158.3">SPACE</text>
<text x="137.3" y="158.3">FCTN</text>
</g>
</svg>
